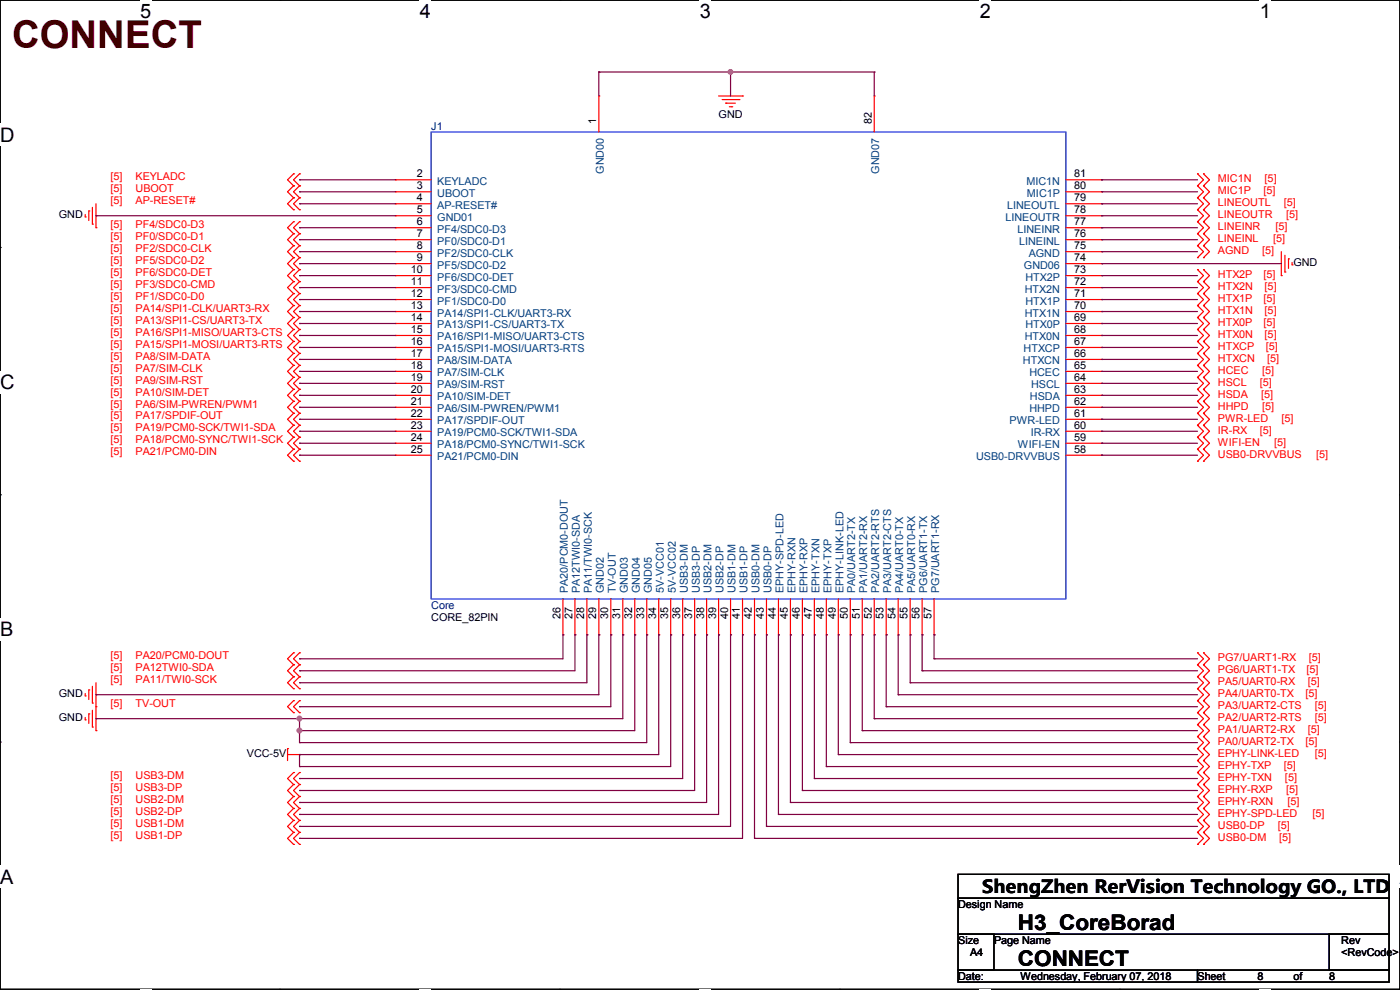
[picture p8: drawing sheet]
<svg xmlns="http://www.w3.org/2000/svg" width="297mm" height="210mm" viewBox="0 0 297 210" stroke-linecap="round" stroke-linejoin="round" font-family="sans-serif">
<path d="M0 0h297v209.8h-297z" fill="none" stroke="#000" stroke-width=".25"/>
<g fill="#fff">
<path d="M29.7 0h2.4v4.8h-2.4z"/>
<path d="M29.7 209.8h2.4v.2h-2.4z"/>
</g>
<path d="M59.4 0h.1M59.4 209.8h.1" fill="none" stroke="#000" stroke-width=".25"/>
<g fill="#fff">
<path d="M89.1 0h2.3v4.8h-2.3z"/>
<path d="M89.1 209.8h2.3v.2h-2.3z"/>
</g>
<path d="M118.8 0h.1M118.8 209.8h.1" fill="none" stroke="#000" stroke-width=".25"/>
<g fill="#fff">
<path d="M148.5 0h2.3v4.8h-2.3z"/>
<path d="M148.5 209.8h2.3v.2h-2.3z"/>
</g>
<path d="M178.2 0h.1M178.2 209.8h.1" fill="none" stroke="#000" stroke-width=".25"/>
<g fill="#fff">
<path d="M207.9 0h2.3v4.8h-2.3z"/>
<path d="M207.9 209.8h2.3v.2h-2.3z"/>
</g>
<path d="M237.6 0h.1M237.6 209.8h.1" fill="none" stroke="#000" stroke-width=".25"/>
<g fill="#fff">
<path d="M267.3 0h2.3v4.8h-2.3z"/>
<path d="M267.3 209.8h2.3v.2h-2.3z"/>
<path d="M0 26.2h3.1v4.8h-3.1z"/>
<path d="M0 78.7h3.1v4.7h-3.1z"/>
</g>
<path d="M0 52.5h.1M297 52.5h.1" fill="none" stroke="#000" stroke-width=".25"/>
<path d="M0 131.1h2.9v4.8h-2.9z" fill="#fff"/>
<path d="M0 104.9h.1M297 104.9h.1" fill="none" stroke="#000" stroke-width=".25"/>
<g fill="#fff">
<path d="M0 183.6h2.9v4.7h-2.9z"/>
<path d="M296.9 183.6h.1v4.7h-.1z"/>
</g>
<path d="M0 157.4h.1M297 157.4h.1M203.2 185.5h91.5v5h-91.5zM203.2 190.5h91.5v7.7h-91.5zM203.2 198.2h7.7v7.6h-7.7zM282 198.2h12.7v7.6h-12.7zM203.2 205.8h50.8v2.5h-50.8zM254 205.8h40.7v2.5h-40.7z" fill="none" stroke="#000" stroke-width=".25"/>
<g fill="none" stroke="#f00" stroke-width=".25">
<path d="M62.3 39.4h.1M62.3 36.9h.1M62.3 39.4l-1.3 1.3 1.3 1.3M62.3 36.9l-1.3 1.2 1.3 1.3M63.5 39.4h.1M63.5 36.9h.1M63.5 39.4l-1.2 1.3 1.2 1.3M63.5 36.9l-1.2 1.2 1.2 1.3M83.9 38.1h.1M83.9 38.1h7.6M127 20.4h.1M127 20.4v7.6"/>
<path d="M152.4 20.4h5.1M153.2 21.1h3.6M154 21.9h.1M154 21.9h2M154.7 22.6h.5M155.2 22.6h.1M156.8 21.1h.1M157.5 20.4h.1M185.5 20.4h.1M185.5 20.4v7.6M226.1 38.1h7.6M233.7 38.1h.1"/>
<path d="M254 39.4h.1M254 36.9h.1M254 36.9l1.3 1.2-1.3 1.3M254 39.4l1.3 1.3-1.3 1.3M255.3 39.4h.1M255.3 36.9h.1M255.3 36.9l1.3 1.2-1.3 1.3M255.3 39.4l1.3 1.3-1.3 1.3M18.1 46h.1M18.1 45.5v.5M18.8 44.7h.1M18.8 44.7v2.1"/>
<path d="M19.6 47.5h.1M19.6 44v3.5M20.4 48.3h.1M20.4 43.2v5.1M62.3 49.6h.1M62.3 47h.1M62.3 52.1h.1M62.3 54.7h.1M62.3 57.2h.1M62.3 59.7h.1M62.3 42h.1M62.3 44.5h.1"/>
<path d="M62.3 47l-1.3 1.3 1.3 1.3M62.3 49.6l-1.3 1.2 1.3 1.3M62.3 52.1l-1.3 1.3 1.3 1.3M62.3 54.7l-1.3 1.2 1.3 1.3M62.3 57.2l-1.3 1.3 1.3 1.2M62.3 59.7l-1.3 1.3 1.3 1.3M62.3 42l-1.3 1.2 1.3 1.3M63.5 49.6h.1M63.5 47h.1M63.5 52.1h.1M63.5 54.7h.1M63.5 57.2h.1"/>
<path d="M63.5 59.7h.1M63.5 42h.1M63.5 44.5h.1M63.5 47l-1.2 1.3 1.2 1.3M63.5 49.6l-1.2 1.2 1.2 1.3M63.5 52.1l-1.2 1.3 1.2 1.3M63.5 54.7l-1.2 1.2 1.2 1.3M63.5 57.2l-1.2 1.3 1.2 1.2M63.5 59.7l-1.2 1.3 1.2 1.3M63.5 42l-1.2 1.2 1.2 1.3M83.9 40.7h.1M83.9 43.2h.1"/>
<path d="M83.9 45.8h.1M83.9 48.3h.1M83.9 50.8h.1M83.9 53.4h.1M83.9 55.9h.1M83.9 58.5h.1M83.9 40.7h7.6M83.9 43.2h7.6M83.9 45.8h7.6M83.9 48.3h7.6M83.9 50.8h7.6M83.9 53.4h7.6"/>
<path d="M83.9 55.9h7.6M83.9 58.5h7.6M226.1 40.7h7.6M226.1 43.2h7.6M226.1 45.8h7.6M226.1 48.3h7.6M226.1 50.8h7.6M226.1 53.4h7.6M226.1 55.9h7.6M226.1 58.5h7.6M233.7 58.5h.1M233.7 55.9h.1"/>
<path d="M233.7 53.4h.1M233.7 50.8h.1M233.7 48.3h.1M233.7 45.8h.1M233.7 43.2h.1M233.7 40.7h.1M254 42h.1M254 54.7h.1M254 52.1h.1M254 59.7h.1M254 57.2h.1M254 49.6h.1"/>
<path d="M254 47h.1M254 44.5h.1M254 52.1l1.3 1.3-1.3 1.3M254 57.2l1.3 1.3-1.3 1.2M254 59.7l1.3 1.3-1.3 1.3M254 47l1.3 1.3-1.3 1.3M254 49.6l1.3 1.2-1.3 1.3M254 44.5l1.3 1.3-1.3 1.2M254 42l1.3 1.2-1.3 1.3M255.3 42h.1M255.3 54.7h.1M255.3 52.1h.1"/>
<path d="M255.3 59.7h.1M255.3 57.2h.1M255.3 49.6h.1M255.3 47h.1M255.3 44.5h.1M255.3 52.1l1.3 1.3-1.3 1.3M255.3 57.2l1.3 1.3-1.3 1.2M255.3 59.7l1.3 1.3-1.3 1.3M255.3 47l1.3 1.3-1.3 1.3M255.3 49.6l1.3 1.2-1.3 1.3M255.3 44.5l1.3 1.3-1.3 1.2M255.3 42l1.3 1.2-1.3 1.3"/>
<path d="M271.8 58.5h.1M271.8 53.4v5.1M272.6 57.7h.1M272.6 54.1v3.6M273.3 54.9h.1M273.3 54.9v2M274.1 56.2h.1M274.1 55.7v.5M62.3 62.3h.1M62.3 64.8h.1M62.3 67.4h.1M62.3 69.9h.1"/>
<path d="M62.3 72.4h.1M62.3 75h.1M62.3 77.5h.1M62.3 62.3l-1.3 1.2 1.3 1.3M62.3 64.8l-1.3 1.3 1.3 1.3M62.3 67.4l-1.3 1.2 1.3 1.3M62.3 69.9l-1.3 1.3 1.3 1.2M62.3 72.4l-1.3 1.3 1.3 1.3M62.3 75l-1.3 1.2 1.3 1.3M62.3 77.5l-1.3 1.3 1.3 1.3M63.5 62.3h.1M63.5 64.8h.1"/>
<path d="M63.5 67.4h.1M63.5 69.9h.1M63.5 72.4h.1M63.5 75h.1M63.5 77.5h.1M63.5 62.3l-1.2 1.2 1.2 1.3M63.5 64.8l-1.2 1.3 1.2 1.3M63.5 67.4l-1.2 1.2 1.2 1.3M63.5 69.9l-1.2 1.3 1.2 1.2M63.5 72.4l-1.2 1.3 1.2 1.3M63.5 75l-1.2 1.2 1.2 1.3M63.5 77.5l-1.2 1.3 1.2 1.3"/>
<path d="M83.9 61h.1M83.9 63.5h.1M83.9 66.1h.1M83.9 68.6h.1M83.9 71.2h.1M83.9 73.7h.1M83.9 76.2h.1M83.9 78.8h.1M83.9 61h7.6M83.9 63.5h7.6M83.9 66.1h7.6M83.9 68.6h7.6"/>
<path d="M83.9 71.2h7.6M83.9 73.7h7.6M83.9 76.2h7.6M83.9 78.8h7.6M226.1 61h7.6M226.1 63.5h7.6M226.1 66.1h7.6M226.1 68.6h7.6M226.1 71.2h7.6M226.1 73.7h7.6M226.1 76.2h7.6M226.1 78.8h7.6"/>
<path d="M233.7 78.8h.1M233.7 76.2h.1M233.7 73.7h.1M233.7 71.2h.1M233.7 68.6h.1M233.7 66.1h.1M233.7 63.5h.1M233.7 61h.1M254 62.3h.1M254 64.8h.1M254 67.4h.1M254 69.9h.1"/>
<path d="M254 72.4h.1M254 75h.1M254 77.5h.1M254 62.3l1.3 1.2-1.3 1.3M254 64.8l1.3 1.3-1.3 1.3M254 67.4l1.3 1.2-1.3 1.3M254 69.9l1.3 1.3-1.3 1.2M254 72.4l1.3 1.3-1.3 1.3M254 75l1.3 1.2-1.3 1.3M254 77.5l1.3 1.3-1.3 1.3M255.3 62.3h.1M255.3 64.8h.1"/>
<path d="M255.3 67.4h.1M255.3 69.9h.1M255.3 72.4h.1M255.3 75h.1M255.3 77.5h.1M255.3 62.3l1.3 1.2-1.3 1.3M255.3 64.8l1.3 1.3-1.3 1.3M255.3 67.4l1.3 1.2-1.3 1.3M255.3 69.9l1.3 1.3-1.3 1.2M255.3 72.4l1.3 1.3-1.3 1.3M255.3 75l1.3 1.2-1.3 1.3M255.3 77.5l1.3 1.3-1.3 1.3"/>
<path d="M62.3 80.1h.1M62.3 82.6h.1M62.3 85.1h.1M62.3 87.7h.1M62.3 90.2h.1M62.3 92.8h.1M62.3 95.3h.1M62.3 97.8h.1M62.3 80.1l-1.3 1.2 1.3 1.3M62.3 82.6l-1.3 1.3 1.3 1.2M62.3 85.1l-1.3 1.3 1.3 1.3M62.3 87.7l-1.3 1.2 1.3 1.3"/>
<path d="M62.3 90.2l-1.3 1.3 1.3 1.3M62.3 92.8l-1.3 1.2 1.3 1.3M62.3 95.3l-1.3 1.3 1.3 1.2M63.5 80.1h.1M63.5 82.6h.1M63.5 85.1h.1M63.5 87.7h.1M63.5 90.2h.1M63.5 92.8h.1M63.5 95.3h.1M63.5 97.8h.1M63.5 80.1l-1.2 1.2 1.2 1.3"/>
<path d="M63.5 82.6l-1.2 1.3 1.2 1.2M63.5 85.1l-1.2 1.3 1.2 1.3M63.5 87.7l-1.2 1.2 1.2 1.3M63.5 90.2l-1.2 1.3 1.2 1.3M63.5 92.8l-1.2 1.2 1.2 1.3M63.5 95.3l-1.2 1.3 1.2 1.2M83.9 81.3h.1M83.9 83.9h.1M83.9 86.4h.1M83.9 88.9h.1M83.9 91.5h.1M83.9 94h.1"/>
<path d="M83.9 96.6h.1M83.9 81.3h7.6M83.9 83.9h7.6M83.9 86.4h7.6M83.9 88.9h7.6M83.9 91.5h7.6M83.9 94h7.6M83.9 96.6h7.6M226.1 81.3h7.6M226.1 83.9h7.6M226.1 86.4h7.6M226.1 88.9h7.6"/>
<path d="M226.1 91.5h7.6M226.1 94h7.6M226.1 96.6h7.6M233.7 96.6h.1M233.7 94h.1M233.7 91.5h.1M233.7 88.9h.1M233.7 86.4h.1M233.7 83.9h.1M233.7 81.3h.1M254 80.1h.1M254 82.6h.1"/>
<path d="M254 85.1h.1M254 87.7h.1M254 90.2h.1M254 92.8h.1M254 97.8h.1M254 95.3h.1M254 80.1l1.3 1.2-1.3 1.3M254 82.6l1.3 1.3-1.3 1.2M254 85.1l1.3 1.3-1.3 1.3M254 87.7l1.3 1.2-1.3 1.3M254 90.2l1.3 1.3-1.3 1.3M254 95.3l1.3 1.3-1.3 1.2"/>
<path d="M254 92.8l1.3 1.2-1.3 1.3M255.3 80.1h.1M255.3 82.6h.1M255.3 85.1h.1M255.3 87.7h.1M255.3 90.2h.1M255.3 92.8h.1M255.3 97.8h.1M255.3 95.3h.1M255.3 80.1l1.3 1.2-1.3 1.3M255.3 82.6l1.3 1.3-1.3 1.2M255.3 85.1l1.3 1.3-1.3 1.3"/>
<path d="M255.3 87.7l1.3 1.2-1.3 1.3M255.3 90.2l1.3 1.3-1.3 1.3M255.3 95.3l1.3 1.3-1.3 1.2M255.3 92.8l1.3 1.2-1.3 1.3M62.3 138.5h.1M62.3 138.5l-1.3 1.2 1.3 1.3M63.5 138.5h.1M63.5 138.5l-1.2 1.2 1.2 1.3M119.4 134.7h.1M119.4 127v7.7M122 134.7h.1M122 127v7.7"/>
<path d="M124.5 134.7h.1M124.5 127v7.7M127 134.7h.1M127 127v7.7M129.6 134.7h.1M129.6 127v7.7M132.1 134.7h.1M132.1 127v7.7M134.7 134.7h.1M134.7 127v7.7M137.2 134.7h.1M137.2 127v7.7"/>
<path d="M139.7 134.7h.1M139.7 127v7.7M142.3 134.7h.1M142.3 127v7.7M144.8 134.7h.1M144.8 127v7.7M147.4 134.7h.1M147.4 127v7.7M149.9 134.7h.1M149.9 127v7.7M152.4 134.7h.1M152.4 127v7.7"/>
<path d="M155 134.7h.1M155 127v7.7M157.5 134.7h.1M157.5 127v7.7M160.1 134.7h.1M160.1 127v7.7M162.6 134.7h.1M162.6 127v7.7M165.1 134.7h.1M165.1 127v7.7M167.7 134.7h.1M167.7 127v7.7"/>
<path d="M170.2 134.7h.1M170.2 127v7.7M172.8 134.7h.1M172.8 127v7.7M175.3 134.7h.1M175.3 127v7.7M177.8 134.7h.1M177.8 127v7.7M180.4 134.7h.1M180.4 127v7.7M182.9 134.7h.1M182.9 127v7.7"/>
<path d="M185.5 134.7h.1M185.5 127v7.7M188 134.7h.1M188 127v7.7M190.5 134.7h.1M190.5 127v7.7M193.1 134.7h.1M193.1 127v7.7M195.6 134.7h.1M195.6 127v7.7M198.2 134.7h.1M198.2 127v7.7"/>
<path d="M254 138.5h.1M254 138.5l1.3 1.2-1.3 1.3M255.3 138.5h.1M255.3 138.5l1.3 1.2-1.3 1.3M18.1 147.6h.1M18.1 152.7h.1M18.1 147.1v.5M18.1 152.2v.5M18.8 146.3h.1M18.8 151.4h.1M18.8 146.3v2.1M18.8 151.4v2.1"/>
<path d="M19.6 149.1h.1M19.6 154.2h.1M19.6 145.6v3.5M19.6 150.7v3.5M20.4 149.9h.1M20.4 155h.1M20.4 144.8v10.2M61 158.8h.1M61 158.8v2.5M62.3 141h.1M62.3 143.6h.1M62.3 146.1h.1"/>
<path d="M62.3 151.2h.1M62.3 148.6h.1M62.3 141l-1.3 1.3 1.3 1.3M62.3 143.6l-1.3 1.2 1.3 1.3M62.3 148.6l-1.3 1.3 1.3 1.3M63.5 141h.1M63.5 143.6h.1M63.5 146.1h.1M63.5 151.2h.1M63.5 148.6h.1M63.5 141l-1.2 1.3 1.2 1.3M63.5 143.6l-1.2 1.2 1.2 1.3"/>
<path d="M63.5 148.6l-1.2 1.3 1.2 1.3M254 156.3h.1M254 153.7h.1M254 158.8h.1M254 141h.1M254 143.6h.1M254 148.6h.1M254 146.1h.1M254 151.2h.1M254 153.7l1.3 1.3-1.3 1.3M254 156.3l1.3 1.2-1.3 1.3M254 141l1.3 1.3-1.3 1.3"/>
<path d="M254 146.1l1.3 1.3-1.3 1.2M254 143.6l1.3 1.2-1.3 1.3M254 151.2l1.3 1.2-1.3 1.3M254 148.6l1.3 1.3-1.3 1.3M254 158.8l1.3 1.3-1.3 1.2M255.3 156.3h.1M255.3 153.7h.1M255.3 158.8h.1M255.3 141h.1M255.3 143.6h.1M255.3 148.6h.1M255.3 146.1h.1"/>
<path d="M255.3 151.2h.1M255.3 153.7l1.3 1.3-1.3 1.3M255.3 156.3l1.3 1.2-1.3 1.3M255.3 141l1.3 1.3-1.3 1.3M255.3 146.1l1.3 1.3-1.3 1.2M255.3 143.6l1.3 1.2-1.3 1.3M255.3 151.2l1.3 1.2-1.3 1.3M255.3 148.6l1.3 1.3-1.3 1.3M255.3 158.8l1.3 1.3-1.3 1.2M61 160.1h2.5M62.3 166.4h.1M62.3 163.9h.1"/>
<path d="M62.3 169h.1M62.3 171.5h.1M62.3 174h.1M62.3 176.6h.1M62.3 179.1h.1M62.3 163.9l-1.3 1.2 1.3 1.3M62.3 166.4l-1.3 1.3 1.3 1.3M62.3 169l-1.3 1.2 1.3 1.3M62.3 171.5l-1.3 1.3 1.3 1.2M62.3 174l-1.3 1.3 1.3 1.3M62.3 176.6l-1.3 1.2 1.3 1.3M63.5 160.1h.1"/>
<path d="M63.5 166.4h.1M63.5 163.9h.1M63.5 169h.1M63.5 171.5h.1M63.5 174h.1M63.5 176.6h.1M63.5 179.1h.1M63.5 163.9l-1.2 1.2 1.2 1.3M63.5 166.4l-1.2 1.3 1.2 1.3M63.5 169l-1.2 1.2 1.2 1.3M63.5 171.5l-1.2 1.3 1.2 1.2M63.5 174l-1.2 1.3 1.2 1.3"/>
<path d="M63.5 176.6l-1.2 1.2 1.2 1.3M254 161.3h.1M254 166.4h.1M254 163.9h.1M254 174h.1M254 171.5h.1M254 169h.1M254 176.6h.1M254 179.1h.1M254 163.9l1.3 1.2-1.3 1.3M254 161.3l1.3 1.3-1.3 1.3M254 171.5l1.3 1.3-1.3 1.2"/>
<path d="M254 169l1.3 1.2-1.3 1.3M254 166.4l1.3 1.3-1.3 1.3M254 174l1.3 1.3-1.3 1.3M254 176.6l1.3 1.2-1.3 1.3M255.3 161.3h.1M255.3 166.4h.1M255.3 163.9h.1M255.3 174h.1M255.3 171.5h.1M255.3 169h.1M255.3 176.6h.1M255.3 179.1h.1"/>
<path d="M255.3 163.9l1.3 1.2-1.3 1.3M255.3 161.3l1.3 1.3-1.3 1.3M255.3 171.5l1.3 1.3-1.3 1.2M255.3 169l1.3 1.2-1.3 1.3M255.3 166.4l1.3 1.3-1.3 1.3M255.3 174l1.3 1.3-1.3 1.3M255.3 176.6l1.3 1.2-1.3 1.3"/>
</g>
<path d="M91.5 28h134.6v99h-134.6z" fill="none" stroke="#00f" stroke-width=".25"/>
<g fill="none" stroke="#800040" stroke-width=".25">
<path d="M127 15.3h.1M127 15.3v5.1M127 15.3h58.5M155 15.3h.1M155 15.3v5.1M185.5 15.3h.1M185.5 15.3v5.1M63.5 38.1h.1M63.5 38.1h20.4M233.7 38.1h.1M233.7 38.1h20.3M20.4 45.8h.1"/>
<path d="M20.4 45.8h63.5M63.5 48.3h.1M63.5 50.8h.1M63.5 53.4h.1M63.5 55.9h.1M63.5 58.5h.1M63.5 40.7h.1M63.5 43.2h.1M63.5 40.7h20.4M63.5 43.2h20.4M63.5 53.4h20.4M63.5 48.3h20.4"/>
<path d="M63.5 50.8h20.4M63.5 55.9h20.4M63.5 58.5h20.4M233.7 40.7h.1M233.7 43.2h.1M233.7 45.8h.1M233.7 53.4h.1M233.7 58.5h.1M233.7 55.9h.1M233.7 48.3h.1M233.7 50.8h.1M233.7 40.7h20.3"/>
<path d="M233.7 43.2h20.3M233.7 45.8h20.3M233.7 53.4h20.3M233.7 48.3h20.3M233.7 50.8h20.3M233.7 55.9h38.1M233.7 58.5h20.3M63.5 61h.1M63.5 63.5h.1M63.5 66.1h.1M63.5 68.6h.1M63.5 71.2h.1"/>
<path d="M63.5 73.7h.1M63.5 76.2h.1M63.5 78.8h.1M63.5 61h20.4M63.5 63.5h20.4M63.5 66.1h20.4M63.5 68.6h20.4M63.5 71.2h20.4M63.5 73.7h20.4M63.5 76.2h20.4M63.5 78.8h20.4M233.7 61h.1"/>
<path d="M233.7 63.5h.1M233.7 66.1h.1M233.7 68.6h.1M233.7 71.2h.1M233.7 73.7h.1M233.7 76.2h.1M233.7 78.8h.1M233.7 61h20.3M233.7 63.5h20.3M233.7 66.1h20.3M233.7 68.6h20.3M233.7 71.2h20.3"/>
<path d="M233.7 73.7h20.3M233.7 76.2h20.3M233.7 78.8h20.3M63.5 81.3h.1M63.5 83.9h.1M63.5 86.4h.1M63.5 88.9h.1M63.5 91.5h.1M63.5 94h.1M63.5 96.6h.1M63.5 81.3h20.4M63.5 83.9h20.4"/>
<path d="M63.5 86.4h20.4M63.5 88.9h20.4M63.5 91.5h20.4M63.5 94h20.4M63.5 96.6h20.4M233.7 81.3h.1M233.7 83.9h.1M233.7 86.4h.1M233.7 88.9h.1M233.7 91.5h.1M233.7 96.6h.1M233.7 94h.1"/>
<path d="M233.7 81.3h20.3M233.7 83.9h20.3M233.7 86.4h20.3M233.7 88.9h20.3M233.7 91.5h20.3M233.7 94h20.3M233.7 96.6h20.3M63.5 139.7h.1M119.4 134.7h.1M119.4 134.7v5h-55.9M122 134.7h.1M122 134.7v7.6h-58.5"/>
<path d="M124.5 134.7h.1M124.5 134.7v10.1h-61M127 134.7h.1M127 134.7v12.7h-106.6M129.6 134.7h.1M129.6 134.7v15.2h-66.1M132.1 134.7h.1M132.1 134.7v17.7h-111.7M134.7 134.7h.1M134.7 134.7v20.3h-71.2M137.2 134.7h.1M137.2 134.7v22.8h-73.7"/>
<path d="M139.7 134.7h.1M139.7 134.7v25.4h-76.2M142.3 134.7h.1M142.3 134.7v27.9h-78.8M144.8 134.7h.1M144.8 134.7v30.4h-81.3M147.4 134.7h.1M147.4 134.7v33h-83.9M149.9 134.7h.1M149.9 134.7v35.5h-86.4M152.4 134.7h.1M152.4 134.7v38.1h-88.9"/>
<path d="M155 134.7h.1M155 134.7v40.6h-91.5M157.5 134.7h.1M157.5 134.7v43.1h-94M160.1 134.7h.1M160.1 134.7v43.1M162.6 134.7h.1M162.6 134.7v40.6M165.1 134.7h.1M165.1 134.7v38.1M167.7 134.7h.1M167.7 134.7v35.5"/>
<path d="M170.2 134.7h.1M170.2 134.7v33M172.8 134.7h.1M172.8 134.7v30.4M175.3 134.7h.1M175.3 134.7v27.9M177.8 134.7h.1M177.8 134.7v25.4M180.4 134.7h.1M180.4 134.7v22.8M182.9 134.7h.1M182.9 134.7v20.3"/>
<path d="M185.5 134.7h.1M185.5 134.7v17.7M188 134.7h.1M188 134.7v15.2M190.5 134.7h.1M190.5 134.7v12.7M193.1 134.7h.1M193.1 134.7v10.1M195.6 134.7h.1M195.6 134.7v7.6M198.2 134.7h.1M198.2 139.7h.1"/>
<path d="M198.2 134.7v5M198.2 139.7h55.8M20.4 147.4h.1M20.4 152.4h.1M63.5 144.8h.1M63.5 155h.1M63.5 157.5h.1M63.5 149.9h.1M63.5 142.3h.1M63.5 152.4h.1M63.5 152.4v5.1M180.4 157.5h.1"/>
<path d="M180.4 157.5h73.6M182.9 155h.1M182.9 155h71.1M185.5 152.4h.1M185.5 152.4h68.5M188 149.9h.1M188 149.9h66M190.5 147.4h.1M190.5 147.4h63.5M193.1 144.8h.1M193.1 144.8h60.9M195.6 142.3h.1"/>
<path d="M195.6 142.3h58.4M63.5 162.6h.1M63.5 167.7h.1M63.5 177.8h.1M63.5 175.3h.1M63.5 172.8h.1M63.5 170.2h.1M63.5 165.1h.1M63.5 160.1h.1M63.5 160.1v2.5M160.1 177.8h.1M160.1 177.8h93.9"/>
<path d="M162.6 175.3h.1M162.6 175.3h91.4M165.1 172.8h.1M165.1 172.8h88.9M167.7 170.2h.1M167.7 170.2h86.3M170.2 167.7h.1M170.2 167.7h83.8M172.8 165.1h.1M172.8 165.1h81.2M175.3 162.6h.1M175.3 162.6h78.7"/>
<path d="M177.8 160.1h.1M177.8 160.1h76.2"/>
</g>
<g fill="#f0f" stroke="#f0f" stroke-width=".25">
<circle cx="155" cy="15.3" r=".49"/>
<circle cx="63.5" cy="155" r=".49"/>
<circle cx="63.5" cy="152.4" r=".49"/>
</g>
<text font-size="8.1" fill="#400000" x="2.6" y="10.1">CONNECT</text>
<g font-size="4.6">
<text x="215.9" y="197.3">H3_CoreBorad</text>
<text x="215.9" y="204.9">CONNECT</text>
</g>
<g font-size="4.2">
<text x="29.7" y="3.9">5</text>
<text x="89.1" y="3.9">4</text>
<text x="148.5" y="3.9">3</text>
<text x="207.9" y="3.9">2</text>
<text x="267.2" y="3.9">1</text>
<text x="0" y="30.1">D</text>
<text x="0" y="82.5">C</text>
<text x="0" y="135">B</text>
<text x="0" y="187.4">A</text>
<text x="297" y="187.4">A</text>
</g>
<text font-size="3.8" x="208.3" y="189.5">ShengZhen RerVision Technology GO., LTD</text>
<g font-size="2.3" fill="#000080">
<text x="91.5" y="27.5">J1</text>
<text x="91.5" y="129.1">Core</text>
</g>
<g font-size="2.3">
<text x="126.5" y="26.2" transform="rotate(-90 126.5 26.2)">1</text>
<text x="152.5" y="25">GND</text>
<text x="184.9" y="26.2" transform="rotate(-90 184.9 26.2)">82</text>
<text x="88.4" y="37.6">2</text>
<text x="88.4" y="40.1">3</text>
<text x="227.9" y="40.1">80</text>
<text x="227.9" y="37.6">81</text>
<text x="12.5" y="46.3">GND</text>
<text x="88.4" y="42.7">4</text>
<text x="88.4" y="45.2">5</text>
<text x="88.4" y="47.8">6</text>
<text x="227.9" y="47.8">77</text>
<text x="227.9" y="45.2">78</text>
<text x="227.9" y="42.7">79</text>
<text x="88.4" y="50.3">7</text>
<text x="88.4" y="52.8">8</text>
<text x="227.9" y="52.8">75</text>
<text x="227.9" y="50.3">76</text>
<text x="87.2" y="57.9">10</text>
<text x="88.4" y="55.4">9</text>
<text x="227.9" y="57.9">73</text>
<text x="227.9" y="55.4">74</text>
<text x="274.4" y="56.5">GND</text>
<text x="87.2" y="60.5">11</text>
<text x="87.2" y="63">12</text>
<text x="87.2" y="65.5">13</text>
<text x="227.9" y="65.5">70</text>
<text x="227.9" y="63">71</text>
<text x="227.9" y="60.5">72</text>
<text x="87.2" y="68.1">14</text>
<text x="87.2" y="70.6">15</text>
<text x="227.9" y="70.6">68</text>
<text x="227.9" y="68.1">69</text>
<text x="87.2" y="73.2">16</text>
<text x="87.2" y="75.7">17</text>
<text x="227.9" y="75.7">66</text>
<text x="227.9" y="73.2">67</text>
<text x="87.2" y="78.2">18</text>
<text x="87.2" y="80.8">19</text>
<text x="87.2" y="83.3">20</text>
<text x="227.9" y="83.3">63</text>
<text x="227.9" y="80.8">64</text>
<text x="227.9" y="78.2">65</text>
<text x="87.2" y="85.9">21</text>
<text x="87.2" y="88.4">22</text>
<text x="227.9" y="88.4">61</text>
<text x="227.9" y="85.9">62</text>
<text x="87.2" y="90.9">23</text>
<text x="87.2" y="93.5">24</text>
<text x="227.9" y="93.5">59</text>
<text x="227.9" y="90.9">60</text>
<text x="87.2" y="96">25</text>
<text x="227.9" y="96">58</text>
<text x="91.5" y="131.7">CORE_82PIN</text>
<text x="118.9" y="131.4" transform="rotate(-90 118.9 131.4)">26</text>
<text x="121.4" y="131.4" transform="rotate(-90 121.4 131.4)">27</text>
<text x="124" y="131.4" transform="rotate(-90 124 131.4)">28</text>
<text x="126.5" y="131.4" transform="rotate(-90 126.5 131.4)">29</text>
<text x="129" y="131.4" transform="rotate(-90 129 131.4)">30</text>
<text x="131.6" y="131.4" transform="rotate(-90 131.6 131.4)">31</text>
<text x="134.1" y="131.4" transform="rotate(-90 134.1 131.4)">32</text>
<text x="136.7" y="131.4" transform="rotate(-90 136.7 131.4)">33</text>
<text x="139.2" y="131.4" transform="rotate(-90 139.2 131.4)">34</text>
<text x="141.7" y="131.4" transform="rotate(-90 141.7 131.4)">35</text>
<text x="144.3" y="131.4" transform="rotate(-90 144.3 131.4)">36</text>
<text x="146.8" y="131.4" transform="rotate(-90 146.8 131.4)">37</text>
<text x="149.4" y="131.4" transform="rotate(-90 149.4 131.4)">38</text>
<text x="151.9" y="131.4" transform="rotate(-90 151.9 131.4)">39</text>
<text x="154.4" y="131.4" transform="rotate(-90 154.4 131.4)">40</text>
<text x="157" y="131.4" transform="rotate(-90 157 131.4)">41</text>
<text x="159.5" y="131.4" transform="rotate(-90 159.5 131.4)">42</text>
<text x="162.1" y="131.4" transform="rotate(-90 162.1 131.4)">43</text>
<text x="164.6" y="131.4" transform="rotate(-90 164.6 131.4)">44</text>
<text x="167.1" y="131.4" transform="rotate(-90 167.1 131.4)">45</text>
<text x="169.7" y="131.4" transform="rotate(-90 169.7 131.4)">46</text>
<text x="172.2" y="131.4" transform="rotate(-90 172.2 131.4)">47</text>
<text x="174.8" y="131.4" transform="rotate(-90 174.8 131.4)">48</text>
<text x="177.3" y="131.4" transform="rotate(-90 177.3 131.4)">49</text>
<text x="179.8" y="131.4" transform="rotate(-90 179.8 131.4)">50</text>
<text x="182.4" y="131.4" transform="rotate(-90 182.4 131.4)">51</text>
<text x="184.9" y="131.4" transform="rotate(-90 184.9 131.4)">52</text>
<text x="187.5" y="131.4" transform="rotate(-90 187.5 131.4)">53</text>
<text x="190" y="131.4" transform="rotate(-90 190 131.4)">54</text>
<text x="192.5" y="131.4" transform="rotate(-90 192.5 131.4)">55</text>
<text x="195.1" y="131.4" transform="rotate(-90 195.1 131.4)">56</text>
<text x="197.6" y="131.4" transform="rotate(-90 197.6 131.4)">57</text>
<text x="12.5" y="147.9">GND</text>
<text x="12.5" y="153">GND</text>
<text x="52.4" y="160.6">VCC-5V</text>
<text x="203.3" y="192.6">Design Name</text>
<text x="203.3" y="200.2">Size</text>
<text x="205.8" y="202.8">A4</text>
<text x="210.9" y="200.2">Page Name</text>
<text x="284.5" y="200.2">Rev</text>
<text x="284.5" y="202.8">&lt;RevCode&gt;</text>
<text x="203.3" y="207.9">Date:</text>
<text x="216.5" y="207.9">Wednesday, February 07, 2018</text>
<text x="254.1" y="207.9">Sheet</text>
<text x="266.8" y="207.9">8</text>
<text x="274.4" y="207.9">of</text>
<text x="282" y="207.9">8</text>
</g>
<g font-size="2.3" fill="#f00">
<text x="23.4" y="40.7">[5]</text>
<text x="23.4" y="38.2">[5]</text>
<text x="28.7" y="40.7">UBOOT</text>
<text x="28.7" y="38.2">KEYLADC</text>
<text x="258.4" y="38.7">MIC1N</text>
<text x="258.4" y="41.2">MIC1P</text>
<text x="268" y="41.2">[5]</text>
<text x="268.3" y="38.7">[5]</text>
<text x="23.4" y="43.3">[5]</text>
<text x="28.7" y="43.3">AP-RESET#</text>
<text x="258.4" y="46.3">LINEOUTR</text>
<text x="258.4" y="43.8">LINEOUTL</text>
<text x="272.3" y="43.8">[5]</text>
<text x="272.9" y="46.3">[5]</text>
<text x="23.4" y="48.3">[5]</text>
<text x="23.4" y="50.9">[5]</text>
<text x="23.4" y="53.4">[5]</text>
<text x="28.7" y="48.3">PF4/SDC0-D3</text>
<text x="28.7" y="50.9">PF0/SDC0-D1</text>
<text x="28.7" y="53.4">PF2/SDC0-CLK</text>
<text x="258.4" y="53.9">AGND</text>
<text x="258.4" y="48.9">LINEINR</text>
<text x="258.4" y="51.4">LINEINL</text>
<text x="267.8" y="53.9">[5]</text>
<text x="270.1" y="51.4">[5]</text>
<text x="270.6" y="48.9">[5]</text>
<text x="23.4" y="56">[5]</text>
<text x="23.4" y="58.5">[5]</text>
<text x="28.7" y="56">PF5/SDC0-D2</text>
<text x="28.7" y="58.5">PF6/SDC0-DET</text>
<text x="258.4" y="59">HTX2P</text>
<text x="268" y="59">[5]</text>
<text x="23.4" y="61">[5]</text>
<text x="23.4" y="63.6">[5]</text>
<text x="28.7" y="61">PF3/SDC0-CMD</text>
<text x="28.7" y="63.6">PF1/SDC0-D0</text>
<text x="258.4" y="61.6">HTX2N</text>
<text x="258.4" y="64.1">HTX1P</text>
<text x="268" y="64.1">[5]</text>
<text x="268.3" y="61.6">[5]</text>
<text x="23.4" y="66.1">[5]</text>
<text x="23.4" y="68.7">[5]</text>
<text x="23.4" y="71.2">[5]</text>
<text x="28.7" y="66.1">PA14/SPI1-CLK/UART3-RX</text>
<text x="28.7" y="68.7">PA13/SPI1-CS/UART3-TX</text>
<text x="28.7" y="71.2">PA16/SPI1-MISO/UART3-CTS</text>
<text x="258.4" y="66.6">HTX1N</text>
<text x="258.4" y="69.2">HTX0P</text>
<text x="258.4" y="71.7">HTX0N</text>
<text x="268" y="69.2">[5]</text>
<text x="268.3" y="66.6">[5]</text>
<text x="268.3" y="71.7">[5]</text>
<text x="23.4" y="73.7">[5]</text>
<text x="23.4" y="76.3">[5]</text>
<text x="28.7" y="73.7">PA15/SPI1-MOSI/UART3-RTS</text>
<text x="28.7" y="76.3">PA8/SIM-DATA</text>
<text x="258.4" y="74.3">HTXCP</text>
<text x="258.4" y="76.8">HTXCN</text>
<text x="268.5" y="74.3">[5]</text>
<text x="268.8" y="76.8">[5]</text>
<text x="23.4" y="78.8">[5]</text>
<text x="23.4" y="81.4">[5]</text>
<text x="23.4" y="83.9">[5]</text>
<text x="28.7" y="78.8">PA7/SIM-CLK</text>
<text x="28.7" y="81.4">PA9/SIM-RST</text>
<text x="28.7" y="83.9">PA10/SIM-DET</text>
<text x="258.4" y="79.3">HCEC</text>
<text x="258.4" y="81.9">HSCL</text>
<text x="267.3" y="81.9">[5]</text>
<text x="267.8" y="79.3">[5]</text>
<text x="23.4" y="86.4">[5]</text>
<text x="23.4" y="89">[5]</text>
<text x="28.7" y="86.4">PA6/SIM-PWREN/PWM1</text>
<text x="28.7" y="89">PA17/SPDIF-OUT</text>
<text x="258.4" y="84.4">HSDA</text>
<text x="258.4" y="87">HHPD</text>
<text x="258.4" y="89.5">PWR-LED</text>
<text x="267.5" y="84.4">[5]</text>
<text x="267.8" y="87">[5]</text>
<text x="271.8" y="89.5">[5]</text>
<text x="23.4" y="91.5">[5]</text>
<text x="23.4" y="94.1">[5]</text>
<text x="28.7" y="91.5">PA19/PCM0-SCK/TWI1-SDA</text>
<text x="28.7" y="94.1">PA18/PCM0-SYNC/TWI1-SCK</text>
<text x="258.4" y="92">IR-RX</text>
<text x="258.4" y="94.6">WIFI-EN</text>
<text x="267.3" y="92">[5]</text>
<text x="270.3" y="94.6">[5]</text>
<text x="23.4" y="96.6">[5]</text>
<text x="28.7" y="96.6">PA21/PCM0-DIN</text>
<text x="258.4" y="97.1">USB0-DRVVBUS</text>
<text x="279.2" y="97.1">[5]</text>
<text x="23.4" y="139.8">[5]</text>
<text x="23.4" y="142.3">[5]</text>
<text x="28.7" y="139.8">PA20/PCM0-DOUT</text>
<text x="28.7" y="142.3">PA12TWI0-SDA</text>
<text x="258.4" y="140.3">PG7/UART1-RX</text>
<text x="258.4" y="142.8">PG6/UART1-TX</text>
<text x="277.2" y="142.8">[5]</text>
<text x="277.7" y="140.3">[5]</text>
<text x="23.4" y="144.9">[5]</text>
<text x="23.4" y="149.9">[5]</text>
<text x="28.7" y="144.9">PA11/TWI0-SCK</text>
<text x="28.7" y="149.9">TV-OUT</text>
<text x="258.4" y="147.9">PA4/UART0-TX</text>
<text x="258.4" y="145.4">PA5/UART0-RX</text>
<text x="276.9" y="147.9">[5]</text>
<text x="277.4" y="145.4">[5]</text>
<text x="258.4" y="155.5">PA1/UART2-RX</text>
<text x="258.4" y="153">PA2/UART2-RTS</text>
<text x="258.4" y="150.5">PA3/UART2-CTS</text>
<text x="277.4" y="155.5">[5]</text>
<text x="279" y="153">[5]</text>
<text x="279" y="150.5">[5]</text>
<text x="258.4" y="158.1">PA0/UART2-TX</text>
<text x="258.4" y="160.6">EPHY-LINK-LED</text>
<text x="276.9" y="158.1">[5]</text>
<text x="279" y="160.6">[5]</text>
<text x="23.4" y="165.2">[5]</text>
<text x="23.4" y="167.7">[5]</text>
<text x="28.7" y="165.2">USB3-DM</text>
<text x="28.7" y="167.7">USB3-DP</text>
<text x="258.4" y="165.7">EPHY-TXN</text>
<text x="258.4" y="163.2">EPHY-TXP</text>
<text x="272.3" y="163.2">[5]</text>
<text x="272.6" y="165.7">[5]</text>
<text x="23.4" y="170.3">[5]</text>
<text x="23.4" y="172.8">[5]</text>
<text x="28.7" y="170.3">USB2-DM</text>
<text x="28.7" y="172.8">USB2-DP</text>
<text x="258.4" y="173.3">EPHY-SPD-LED</text>
<text x="258.4" y="170.8">EPHY-RXN</text>
<text x="258.4" y="168.2">EPHY-RXP</text>
<text x="272.9" y="168.2">[5]</text>
<text x="273.1" y="170.8">[5]</text>
<text x="278.4" y="173.3">[5]</text>
<text x="23.4" y="175.3">[5]</text>
<text x="23.4" y="177.9">[5]</text>
<text x="28.7" y="175.3">USB1-DM</text>
<text x="28.7" y="177.9">USB1-DP</text>
<text x="258.4" y="175.9">USB0-DP</text>
<text x="258.4" y="178.4">USB0-DM</text>
<text x="271.1" y="175.9">[5]</text>
<text x="271.3" y="178.4">[5]</text>
</g>
<g font-size="2.3" fill="#004080">
<text x="92.8" y="39.2">KEYLADC</text>
<text x="92.8" y="41.7">UBOOT</text>
<text x="128.1" y="36.9" transform="rotate(-90 128.1 36.9)">GND00</text>
<text x="186.5" y="36.9" transform="rotate(-90 186.5 36.9)">GND07</text>
<text x="217.7" y="39.2">MIC1N</text>
<text x="217.9" y="41.7">MIC1P</text>
<text x="92.8" y="44.3">AP-RESET#</text>
<text x="92.8" y="46.8">GND01</text>
<text x="213.3" y="46.8">LINEOUTR</text>
<text x="213.7" y="44.3">LINEOUTL</text>
<text x="92.8" y="49.4">PF4/SDC0-D3</text>
<text x="92.8" y="51.9">PF0/SDC0-D1</text>
<text x="215.8" y="49.4">LINEINR</text>
<text x="216.2" y="51.9">LINEINL</text>
<text x="92.8" y="54.4">PF2/SDC0-CLK</text>
<text x="92.8" y="57">PF5/SDC0-D2</text>
<text x="92.8" y="59.5">PF6/SDC0-DET</text>
<text x="217.2" y="57">GND06</text>
<text x="217.5" y="59.5">HTX2P</text>
<text x="218.2" y="54.4">AGND</text>
<text x="92.8" y="62.1">PF3/SDC0-CMD</text>
<text x="92.8" y="64.6">PF1/SDC0-D0</text>
<text x="217.4" y="62.1">HTX2N</text>
<text x="217.5" y="64.6">HTX1P</text>
<text x="92.8" y="67.1">PA14/SPI1-CLK/UART3-RX</text>
<text x="92.8" y="69.7">PA13/SPI1-CS/UART3-TX</text>
<text x="217.4" y="67.1">HTX1N</text>
<text x="217.5" y="69.7">HTX0P</text>
<text x="92.8" y="72.2">PA16/SPI1-MISO/UART3-CTS</text>
<text x="92.8" y="74.8">PA15/SPI1-MOSI/UART3-RTS</text>
<text x="92.8" y="77.3">PA8/SIM-DATA</text>
<text x="217" y="77.3">HTXCN</text>
<text x="217.1" y="74.8">HTXCP</text>
<text x="217.4" y="72.2">HTX0N</text>
<text x="92.8" y="79.8">PA7/SIM-CLK</text>
<text x="92.8" y="82.4">PA9/SIM-RST</text>
<text x="218.4" y="79.8">HCEC</text>
<text x="218.7" y="82.4">HSCL</text>
<text x="92.8" y="84.9">PA10/SIM-DET</text>
<text x="92.8" y="87.5">PA6/SIM-PWREN/PWM1</text>
<text x="218.4" y="87.5">HHPD</text>
<text x="218.5" y="84.9">HSDA</text>
<text x="92.8" y="90">PA17/SPDIF-OUT</text>
<text x="92.8" y="92.5">PA19/PCM0-SCK/TWI1-SDA</text>
<text x="92.8" y="95.1">PA18/PCM0-SYNC/TWI1-SCK</text>
<text x="214.2" y="90">PWR-LED</text>
<text x="216" y="95.1">WIFI-EN</text>
<text x="218.7" y="92.5">IR-RX</text>
<text x="92.8" y="97.6">PA21/PCM0-DIN</text>
<text x="207.1" y="97.6">USB0-DRVVBUS</text>
<text x="120.5" y="125.8" transform="rotate(-90 120.5 125.8)">PA20/PCM0-DOUT</text>
<text x="123" y="125.8" transform="rotate(-90 123 125.8)">PA12TWI0-SDA</text>
<text x="125.6" y="125.8" transform="rotate(-90 125.6 125.8)">PA11/TWI0-SCK</text>
<text x="128.1" y="125.8" transform="rotate(-90 128.1 125.8)">GND02</text>
<text x="130.6" y="125.8" transform="rotate(-90 130.6 125.8)">TV-OUT</text>
<text x="133.2" y="125.8" transform="rotate(-90 133.2 125.8)">GND03</text>
<text x="135.7" y="125.8" transform="rotate(-90 135.7 125.8)">GND04</text>
<text x="138.3" y="125.8" transform="rotate(-90 138.3 125.8)">GND05</text>
<text x="140.8" y="125.8" transform="rotate(-90 140.8 125.8)">5V-VCC01</text>
<text x="143.3" y="125.8" transform="rotate(-90 143.3 125.8)">5V-VCC02</text>
<text x="145.9" y="125.8" transform="rotate(-90 145.9 125.8)">USB3-DM</text>
<text x="148.4" y="125.8" transform="rotate(-90 148.4 125.8)">USB3-DP</text>
<text x="151" y="125.8" transform="rotate(-90 151 125.8)">USB2-DM</text>
<text x="153.5" y="125.8" transform="rotate(-90 153.5 125.8)">USB2-DP</text>
<text x="156.1" y="125.8" transform="rotate(-90 156.1 125.8)">USB1-DM</text>
<text x="158.6" y="125.8" transform="rotate(-90 158.6 125.8)">USB1-DP</text>
<text x="161.1" y="125.8" transform="rotate(-90 161.1 125.8)">USB0-DM</text>
<text x="163.7" y="125.8" transform="rotate(-90 163.7 125.8)">USB0-DP</text>
<text x="166.2" y="125.8" transform="rotate(-90 166.2 125.8)">EPHY-SPD-LED</text>
<text x="168.8" y="125.8" transform="rotate(-90 168.8 125.8)">EPHY-RXN</text>
<text x="171.3" y="125.8" transform="rotate(-90 171.3 125.8)">EPHY-RXP</text>
<text x="173.8" y="125.8" transform="rotate(-90 173.8 125.8)">EPHY-TXN</text>
<text x="176.4" y="125.8" transform="rotate(-90 176.4 125.8)">EPHY-TXP</text>
<text x="178.9" y="125.8" transform="rotate(-90 178.9 125.8)">EPHY-LINK-LED</text>
<text x="181.5" y="125.8" transform="rotate(-90 181.5 125.8)">PA0/UART2-TX</text>
<text x="184" y="125.8" transform="rotate(-90 184 125.8)">PA1/UART2-RX</text>
<text x="186.5" y="125.8" transform="rotate(-90 186.5 125.8)">PA2/UART2-RTS</text>
<text x="189.1" y="125.8" transform="rotate(-90 189.1 125.8)">PA3/UART2-CTS</text>
<text x="191.6" y="125.8" transform="rotate(-90 191.6 125.8)">PA4/UART0-TX</text>
<text x="194.2" y="125.8" transform="rotate(-90 194.2 125.8)">PA5/UART0-RX</text>
<text x="196.7" y="125.8" transform="rotate(-90 196.7 125.8)">PG6/UART1-TX</text>
<text x="199.2" y="125.8" transform="rotate(-90 199.2 125.8)">PG7/UART1-RX</text>
</g>
</svg>
